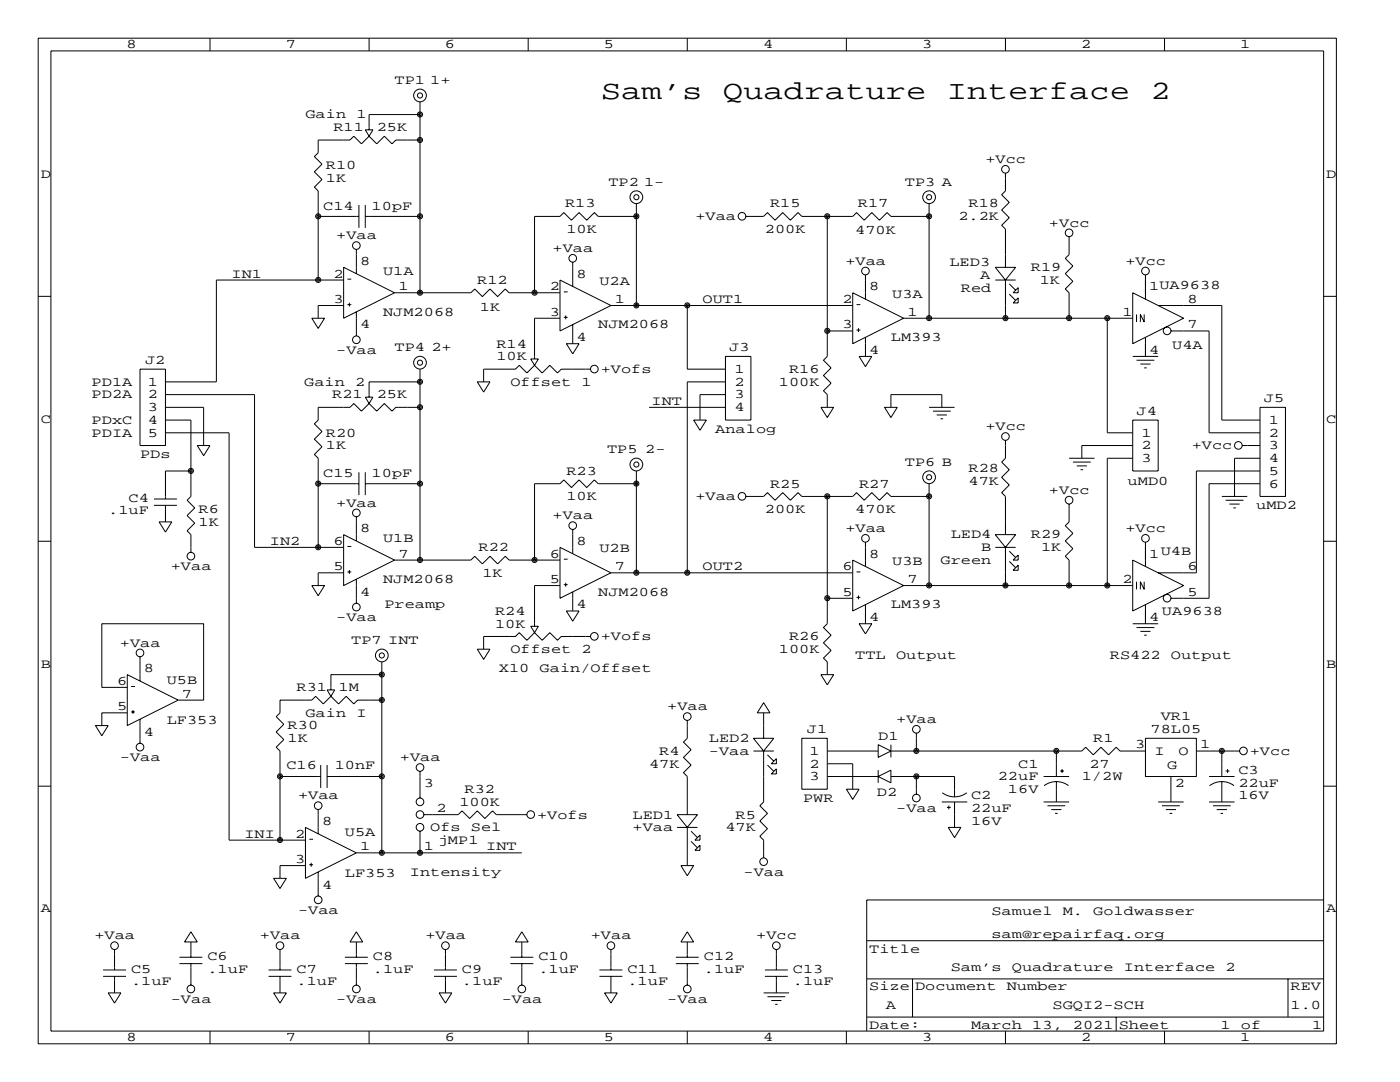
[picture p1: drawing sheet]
<svg xmlns="http://www.w3.org/2000/svg" width="279mm" height="216mm" viewBox="0 0 279 216" stroke-linecap="round" stroke-linejoin="round" font-family="sans-serif">
<g fill="none" stroke="#000" stroke-width=".2">
<path d="M7.6 7.6h259.1v200.7h-259.1zM10.2 10.2h254v195.5h-254zM41.9 7.6v2.6M73.7 7.6v2.6M105.4 7.6v2.6M137.2 7.6v2.6M168.9 7.6v2.6M200.7 7.6v2.6M232.4 7.6v2.6M72.9 25.9h1.5l-.7 1.3zM73.7 27.2l-1.6 1.5-1.5-1.5-.8 .7h-6.3v2.6l-.8 .7 1.6 1.6-1.6 1.5 1.6 1.5-1.6 1.5 .8 .8v17.8M73.7 27.2l1.5 1.5 1.5-1.5 1.5 1.5 .8-.8h4.8"/>
<path d="M83.8 22.9h-10.1v3M83.8 20.3v38.1M200.7 34.5v3.6l-.8 .8 1.5 1.5-1.5 1.5 1.5 1.5-1.5 1.6 .8 .7v7.6M7.6 59.1h2.6M63.5 43.2h8.1M68.6 55.9h-25.4v20.3h-10.2M68.6 53.3l10.1 5.1-10.1 5.1zM69.3 55.7h.8M71.1 49.8v4.8M71.6 40.9v4.6M72.9 43.2h10.9M72.9 40.9v4.6"/>
<path d="M78.7 58.4h15.3l.7-.7 1.6 1.5 1.5-1.5 1.5 1.5 1.5-1.5 .8 .7h10.2M111.8 55.9l10.1 5.1-10.1 5zM112.5 58.2h.8M114.3 52.3v4.8M127 43.2h-7.6l-.8-.8-1.5 1.5-1.5-1.5-1.6 1.5-1.5-1.5-.7 .8h-5.1v15.2M127 40.6v20.4M148.8 43.2h3.6l.8-.8 1.5 1.5 1.5-1.5 1.5 1.5 1.6-1.5 .7 .8h10.2l.7-.8 1.6 1.5 1.5-1.5 1.5 1.5 1.5-1.5 .8 .8h7.6M165.1 43.2v27.9l-.8 .8 1.6 1.5-1.6 1.5 1.6 1.6-1.6 1.5 .8 .7v2.6M170.2 58.4l10.1 5.1-10.1 5.1zM172.7 54.9v4.8M185.4 40.6v22.9M198.6 53.3h4.1l-2 2.6z"/>
<path d="M198.6 55.9h4.1M200.7 55.9v7.6M201.4 56.6l1.3 1.3M201.4 58.7l1.3 1.2M203.2 57.4v1h-1zM203.2 59.4v1.1h-1zM213.4 47.2v3.6l-.8 .8 1.5 1.5-1.5 1.5 1.5 1.5-1.5 1.6 .8 .7v5.1M226.1 58.4l10.1 5.1-10.1 5.1zM228.6 54.9v4.8M264.2 59.1h2.5M27.9 73.7h5.1v15.2h-5.1zM33 78.7h17.8v30.5h17.8"/>
<path d="M62.2 63.5h2.6l-1.3 2zM68.6 61h-5.1v2.5M69.3 60.8h.8M69.7 60.4v.8M71.1 62.2v4.9M72.9 79.2h1.5l-.7 1.3zM83.8 76.2h-10.1v3M83.8 73.7v38.1M95.2 76.2h2.6l-1.3 2zM105.9 71.6h1.5l-.7 1.3zM106.7 72.9l-1.5 1.5-1.6-1.5-.7 .8h-6.4v2.5M106.7 72.9l1.5 1.5 1.5-1.5 1.6 1.5 .7-.7h5.9"/>
<path d="M111.8 63.5h-5.1v8.1M112.5 63.3h.8M112.9 62.9v.8M113 68.6h2.6l-1.3 2zM114.3 64.8v3.8M121.9 61h48.3M137.2 61v12.7h7.6M144.8 76.2h-7.6v38.1M144.8 71.1h5.1v12.7h-5.1zM144.8 78.7h-5.1v5.1M165.1 66h5.1M170.9 65.9h.8"/>
<path d="M170.9 60.8h.8M171.3 65.5v.7M171.4 71.1h2.6l-1.3 2.1zM172.7 67.3v3.8M180.3 63.5h45.8M221 63.5v22.9h5.1M226.1 71.1h5M226.8 62.7v1.6M226.8 71.9h3.6M227.6 72.6h2M228.3 62.7v1.6l-.7-1.6v1.6M228.3 73.4h.6"/>
<path d="M228.6 67.3v3.8M231.1 61h12.7v22.8h7.7M233.7 66h7.6v20.4h10.2M30.7 99.6h4.6M33 83.8h5.1v15.3l-.8 .7 1.6 1.5-1.6 1.6 1.6 1.5-1.6 1.5 .8 .8v3.5M33 81.3h7.6v7.6M33 86.4h12.7v81.2h15.3M38.1 94h-5.1v5.6M39.4 88.9h2.5l-1.3 2zM63.5 96.5h8.1M71.6 94.2v4.6M72.9 94.2v4.6"/>
<path d="M72.9 96.5h10.9M73.7 80.5l-1.6 1.5-1.5-1.5-.8 .8h-6.3v2.5l-.8 .8 1.6 1.5-1.6 1.5 1.6 1.6-1.6 1.5 .8 .7v17.8M73.7 80.5l1.5 1.5 1.5-1.5 1.5 1.5 .8-.7h4.8M127 96.5h-7.6l-.8-.7-1.5 1.5-1.5-1.5-1.6 1.5-1.5-1.5-.7 .7h-5.1v15.3M127 94v20.3M129.5 81.3h15.3M138.4 83.8h2.6l-1.3 2.1zM148.8 99.1h3.6l.8-.8 1.5 1.5 1.5-1.5 1.5 1.5 1.6-1.5 .7 .8h10.2l.7-.8 1.6 1.5 1.5-1.5 1.5 1.5 1.5-1.5 .8 .8h7.6M163.8 81.3h2.6l-1.3 2zM165.1 99.1v25.4l-.8 .7 1.6 1.5-1.6 1.6 1.6 1.5-1.6 1.5 .8 .8v2.5M176.5 81.3h2.6l-1.3 2zM177.8 81.3v-2.6h10.2v2.6"/>
<path d="M185.4 81.3h5.1M185.4 96.5v20.3M186.2 82h3.5M186.9 82.8h2.1M187.7 83.6h.5M200.7 87.9v3.5l-.8 .8 1.5 1.5-1.5 1.5 1.5 1.6-1.5 1.5 .8 .8v7.6M213.4 91.4h5M214.1 92.2h3.6M214.9 93h2M215.6 93.7h.6M226.1 83.8h5v10.2h-5zM226.1 88.9h-10.2v2.5"/>
<path d="M226.1 91.4h-5.1v25.4M243.8 99.1h5.1M244.6 99.8h3.6M247.9 88.9h3.6M251.5 96.5h-10.2v22.9h-7.6M251.5 81.3h5v17.8h-5zM251.5 94h-12.7v20.3h-7.7M251.5 91.4h-5.1v7.7M7.6 108h2.6M30.7 100.8h4.6M31.7 104.1h2.6l-1.3 2.1zM33 100.8v3.3"/>
<path d="M62.2 116.8h2.6l-1.3 2.1zM68.6 106.7l10.1 5.1-10.1 5zM68.6 114.3h-5.1v2.5M69.3 114.1h.8M69.3 109h.8M69.7 113.7v.8M71.1 103.1v4.8M71.1 115.6v4.8M78.7 111.8h15.3l.7-.8 1.6 1.5 1.5-1.5 1.5 1.5 1.5-1.5 .8 .8h10.2M111.8 109.2l10.1 5.1-10.1 5.1zM111.8 116.8h-5.1v8.2M112.5 116.7h.8"/>
<path d="M112.5 111.6h.8M112.9 116.3v.7M114.3 105.7v4.8M114.3 118.1v3.8M121.9 114.3h48.3M165.1 119.4h5.1M170.2 111.8l10.1 5-10.1 5.1zM170.9 114.1h.8M170.9 119.2h.8M171.3 118.8v.8M172.7 108.2v4.8M180.3 116.8h45.8"/>
<path d="M198.6 106.7h4.1l-2 2.5zM198.6 109.2h4.1M200.7 109.2v7.6M201.4 110l1.3 1.3M201.4 112l1.3 1.3M202.2 111.8l1-1.1v1.1zM203.2 112.8v1h-1zM213.4 100.6v3.5l-.8 .8 1.5 1.5-1.5 1.5 1.5 1.6-1.5 1.5 .8 .8v5M226.1 111.8l10.1 5-10.1 5.1zM226.8 116.1v1.5M228.3 116.1v1.5l-.7-1.5v1.5M228.6 108.2v4.8"/>
<path d="M245.4 100.6h2M246.1 101.3h.5M264.2 108h2.5M25.4 137.2h-5.1v-12.7h20.3v15.2h-5M25.4 134.6l10.2 5.1-10.2 5.1zM26.2 137h.7M27.9 131.1v4.8M65.3 137.7h1.5l-.8 1.2zM66 138.9l-1.5 1.6-1.5-1.6-.8 .8h-6.3v2.5l-.8 .8 1.5 1.5-1.5 1.5 1.5 1.6-1.5 1.5 .8 .8v17.7M66 138.9l1.6 1.6 1.5-1.6 1.5 1.6 .8-.8h4.8M76.2 134.6h-10.2v3.1M76.2 132.1v38.1"/>
<path d="M95.2 129.5h2.6l-1.3 2.1zM105.9 125h1.5l-.7 1.2zM106.7 126.2l-1.5 1.6-1.6-1.6-.7 .8h-6.4v2.5M106.7 126.2l1.5 1.6 1.5-1.6 1.6 1.6 .7-.8h5.9M113 121.9h2.6l-1.3 2.1zM163.8 134.6h2.6l-1.3 2.1zM171.4 124.5h2.6l-1.3 2zM172.7 120.6v3.9M226.1 124.5h5M226.8 125.2h3.6M227.6 126h2M228.3 126.7h.6"/>
<path d="M228.6 120.6v3.9M7.6 156.9h2.6M19 144.8h2.6l-1.3 2zM25.4 142.2h-5.1v2.6M26.2 142.1h.7M26.5 141.7v.7M27.9 143.5v4.8M55.9 154.9h8.1M64 152.7v4.5M65.3 154.9h10.9M65.3 152.7v4.5M83.8 153.9v5.4"/>
<path d="M137.2 143.8v3.5l-.8 .8 1.5 1.5-1.5 1.5 1.5 1.6-1.5 1.5 .8 .7v7.7M150.4 147.3h4l-2 2.6zM150.4 149.9h4M152.4 140.2l1.3 2h-2.6zM152.4 142.2v5.1M152.4 149.9v10.1l-.8 .8 1.6 1.5-1.6 1.5 1.6 1.6-1.6 1.5 .8 .7v3.6M153.2 150.6l1.2 1.3M153.2 152.7l1.2 1.2M154.9 151.4v1h-1zM154.9 153.4v1h-1zM160 147.3h5.1v10.2h-5.1zM165.1 152.4h5.1v5.1"/>
<path d="M165.1 154.9h10.2M165.1 149.9h10.2M168.9 157.5h2.5l-1.2 2zM175.3 148.6l2.5 1.3-2.5 1.2zM175.3 153.7v2.5M175.3 154.9l2.5-1.2v2.5zM177.8 154.9h12.7v4.1M177.8 149.9h38.1l.8-.8 1.5 1.5 1.5-1.5 1.5 1.5 1.6-1.5 .7 .8h5.1M177.8 148.6v2.5M182.9 146.3v3.6M182.9 154.9v3.6M188.1 158.2a4.1 4.1 0 0 0 4.8 0"/>
<path d="M208.3 154.9h5.1M208.4 156.8a4.1 4.1 0 0 1 4.9 0M210.8 149.9v5M210.8 156v4M211.6 153.8h.7M212 153.5v.7M228.6 147.3h10.2v7.6h-10.2zM233.7 154.9v5.1M238.8 149.9h8.6M241.3 154.9h5.1M241.4 156.8a4.1 4.1 0 0 1 4.9 0M243.8 149.9v5"/>
<path d="M243.8 156v4M244.6 153.8h.8M245 153.5v.7M264.2 156.9h2.5M54.6 175.3h2.5l-1.2 2zM61 172.7h-5.1v2.6M61 165.1l10.1 5.1-10.1 5.1zM61.7 172.5h.8M61.7 167.5h.8M62.1 172.2v.7M63.5 161.5v4.9M63.5 174v4.8"/>
<path d="M71.1 170.2h33M83.8 165.9v4.3M84.6 162.6h6.8l.8-.8 1.5 1.5 1.5-1.5 1.6 1.5 1.5-1.5 .8 .8h6.1M135.1 162.6h4.1l-2 2.5zM135.1 165.1h4.1M135.9 172.7h2.5l-1.2 2.1zM137.2 165.1v7.6M137.9 165.9l1.3 1.2M137.9 167.9l1.3 1.3M138.7 167.6l1-1v1zM138.7 169.7l1-1v1zM188 160h5"/>
<path d="M189 161.1h.7M189.2 165.1h2.6l-1.3 2zM189.4 160.7v.8M190.5 160v5.1M208.3 160h5.1M209 160.8h3.6M209.8 161.5h2M210.6 162.3h.5M231.1 160h5.1M231.9 160.8h3.6M232.7 161.5h2M233.4 162.3h.5"/>
<path d="M241.3 160h5.1M242.1 160.8h3.5M242.8 161.5h2.1M243.6 162.3h.5M264.2 179.6h-91.2v26.1M20.6 194.8h4.5M20.6 193.5h4.5M21.6 198.1h2.5l-1.2 2.1zM22.9 189.5v4M22.9 194.8v3.3M35.8 192.3h4.6M35.8 191h4.6"/>
<path d="M38.1 188v3M38.1 192.3v4.3M38.1 185.9l1.3 2.1h-2.6zM53.6 194.8h4.6M53.6 193.5h4.6M54.6 198.1h2.5l-1.2 2.1zM55.9 189.5v4M55.9 194.8v3.3M68.8 192.3h4.6M68.8 191h4.6M71.1 188v3M71.1 192.3v4.3"/>
<path d="M71.1 185.9l1.3 2.1h-2.6zM86.6 194.8h4.6M86.6 193.5h4.6M87.6 198.1h2.6l-1.3 2.1zM88.9 189.5v4M88.9 194.8v3.3M101.9 192.3h4.5M101.9 191h4.5M104.1 185.9l1.3 2.1h-2.5zM104.1 188v3M104.1 192.3v4.3M119.6 194.8h4.6"/>
<path d="M119.6 193.5h4.6M120.6 198.1h2.6l-1.3 2.1zM121.9 189.5v4M121.9 194.8v3.3M134.9 192.3h4.5M134.9 191h4.5M137.2 188v3M137.2 192.3v4.3M137.2 185.9l1.2 2.1h-2.5zM152.4 198.1h5.1M152.7 194.8h4.5M152.7 193.5h4.5"/>
<path d="M153.2 198.9h3.5M153.9 199.6h2.1M154.9 189.5v4M154.9 194.8v3.3M173 195.3h91.2M173 187.7h91.2M182.1 195.3v7.6M257 195.3v7.6M41.9 205.7v2.6M73.7 205.7v2.6M105.4 205.7v2.6M137.2 205.7v2.6"/>
<path d="M154.7 200.4h.5M168.9 205.7v2.6M173 202.9h91.2M200.7 205.7v2.6M222.8 202.9v2.8M232.4 205.7v2.6"/>
<circle cx="83.8" cy="19" r="1.27"/>
<circle cx="83.8" cy="19.1" r=".51"/>
<circle cx="83.8" cy="22.8" r=".51"/>
<circle cx="83.8" cy="27.9" r=".51"/>
<circle cx="83.8" cy="22.8" r=".25"/>
<circle cx="83.8" cy="27.9" r=".25"/>
<circle cx="127" cy="39.3" r="1.27"/>
<circle cx="127" cy="39.3" r=".51"/>
<circle cx="185.4" cy="39.3" r=".51"/>
<circle cx="185.4" cy="39.3" r="1.27"/>
<circle cx="200.7" cy="33.8" r=".76"/>
<circle cx="63.5" cy="55.9" r=".51"/>
<circle cx="63.5" cy="43.2" r=".51"/>
<circle cx="63.5" cy="55.9" r=".25"/>
<circle cx="63.5" cy="43.2" r=".25"/>
<circle cx="71.1" cy="49" r=".76"/>
<circle cx="83.8" cy="43.2" r=".51"/>
<circle cx="83.8" cy="58.4" r=".51"/>
<circle cx="83.8" cy="43.2" r=".25"/>
<circle cx="83.8" cy="58.4" r=".25"/>
<circle cx="106.7" cy="58.4" r=".51"/>
<circle cx="106.7" cy="58.4" r=".25"/>
<circle cx="114.3" cy="51.5" r=".76"/>
<circle cx="127" cy="43.2" r=".51"/>
<circle cx="127" cy="43.2" r=".25"/>
<circle cx="148.1" cy="43.2" r=".76"/>
<circle cx="165.1" cy="43.2" r=".51"/>
<circle cx="165.1" cy="43.2" r=".25"/>
<circle cx="172.7" cy="54.1" r=".76"/>
<circle cx="185.4" cy="43.2" r=".51"/>
<circle cx="185.4" cy="43.2" r=".25"/>
<circle cx="213.4" cy="46.5" r=".76"/>
<circle cx="228.6" cy="54.1" r=".76"/>
<circle cx="71.1" cy="67.8" r=".76"/>
<circle cx="83.8" cy="72.4" r="1.27"/>
<circle cx="83.8" cy="72.4" r=".51"/>
<circle cx="83.8" cy="76.2" r=".51"/>
<circle cx="83.8" cy="76.2" r=".25"/>
<circle cx="118.6" cy="73.6" r=".76"/>
<circle cx="127" cy="60.9" r=".51"/>
<circle cx="127" cy="60.9" r=".25"/>
<circle cx="137.2" cy="60.9" r=".51"/>
<circle cx="137.2" cy="60.9" r=".25"/>
<circle cx="165.1" cy="66" r=".51"/>
<circle cx="165.1" cy="66" r=".25"/>
<circle cx="185.4" cy="63.5" r=".51"/>
<circle cx="185.4" cy="63.5" r=".25"/>
<circle cx="200.7" cy="63.5" r=".51"/>
<circle cx="200.7" cy="63.5" r=".25"/>
<circle cx="213.4" cy="63.5" r=".51"/>
<circle cx="213.4" cy="63.5" r=".25"/>
<circle cx="221" cy="63.5" r=".51"/>
<circle cx="221" cy="63.5" r=".25"/>
<circle cx="232.9" cy="66" r=".76"/>
<circle cx="38.1" cy="94" r=".51"/>
<circle cx="38.1" cy="94" r=".25"/>
<circle cx="63.5" cy="96.5" r=".51"/>
<circle cx="63.5" cy="96.5" r=".25"/>
<circle cx="83.8" cy="81.3" r=".51"/>
<circle cx="83.8" cy="96.5" r=".51"/>
<circle cx="83.8" cy="81.3" r=".25"/>
<circle cx="83.8" cy="96.5" r=".25"/>
<circle cx="127" cy="92.7" r="1.27"/>
<circle cx="127" cy="96.5" r=".51"/>
<circle cx="127" cy="92.7" r=".51"/>
<circle cx="127" cy="96.5" r=".25"/>
<circle cx="148.1" cy="99" r=".76"/>
<circle cx="165.1" cy="99" r=".51"/>
<circle cx="165.1" cy="99" r=".25"/>
<circle cx="185.4" cy="99" r=".51"/>
<circle cx="185.4" cy="95.2" r=".51"/>
<circle cx="185.4" cy="95.2" r="1.27"/>
<circle cx="185.4" cy="99" r=".25"/>
<circle cx="200.7" cy="87.1" r=".76"/>
<circle cx="213.4" cy="99.8" r=".76"/>
<circle cx="247.1" cy="88.9" r=".76"/>
<circle cx="38.1" cy="111" r=".76"/>
<circle cx="63.5" cy="109.2" r=".51"/>
<circle cx="63.5" cy="109.2" r=".25"/>
<circle cx="71.1" cy="102.3" r=".76"/>
<circle cx="83.8" cy="111.7" r=".51"/>
<circle cx="83.8" cy="111.7" r=".25"/>
<circle cx="106.7" cy="111.7" r=".51"/>
<circle cx="106.7" cy="111.7" r=".25"/>
<circle cx="114.3" cy="104.9" r=".76"/>
<circle cx="127" cy="114.3" r=".51"/>
<circle cx="127" cy="114.3" r=".25"/>
<circle cx="137.2" cy="114.3" r=".51"/>
<circle cx="137.2" cy="114.3" r=".25"/>
<circle cx="165.1" cy="119.4" r=".51"/>
<circle cx="165.1" cy="119.4" r=".25"/>
<circle cx="172.7" cy="107.4" r=".76"/>
<circle cx="185.4" cy="116.8" r=".51"/>
<circle cx="185.4" cy="116.8" r=".25"/>
<circle cx="200.7" cy="116.8" r=".51"/>
<circle cx="200.7" cy="116.8" r=".25"/>
<circle cx="213.4" cy="116.8" r=".51"/>
<circle cx="213.4" cy="116.8" r=".25"/>
<circle cx="221" cy="116.8" r=".51"/>
<circle cx="221" cy="116.8" r=".25"/>
<circle cx="228.6" cy="107.4" r=".76"/>
<circle cx="232.9" cy="119.4" r=".76"/>
<circle cx="27.9" cy="130.3" r=".76"/>
<circle cx="71.1" cy="121.1" r=".76"/>
<circle cx="76.2" cy="130.8" r="1.27"/>
<circle cx="76.2" cy="130.8" r=".51"/>
<circle cx="76.2" cy="134.6" r=".51"/>
<circle cx="76.2" cy="139.7" r=".51"/>
<circle cx="76.2" cy="139.7" r=".25"/>
<circle cx="76.2" cy="134.6" r=".25"/>
<circle cx="118.6" cy="127" r=".76"/>
<circle cx="27.9" cy="149.1" r=".76"/>
<circle cx="55.9" cy="154.9" r=".51"/>
<circle cx="55.9" cy="154.9" r=".25"/>
<circle cx="76.2" cy="154.9" r=".51"/>
<circle cx="76.2" cy="154.9" r=".25"/>
<circle cx="83.8" cy="153.1" r=".76"/>
<circle cx="83.8" cy="160" r=".76"/>
<circle cx="137.2" cy="143" r=".76"/>
<circle cx="182.9" cy="149.8" r=".51"/>
<circle cx="182.9" cy="154.9" r=".51"/>
<circle cx="182.9" cy="159.2" r=".76"/>
<circle cx="182.9" cy="145.5" r=".76"/>
<circle cx="182.9" cy="149.8" r=".25"/>
<circle cx="182.9" cy="154.9" r=".25"/>
<circle cx="210.8" cy="149.8" r=".51"/>
<circle cx="210.8" cy="149.8" r=".25"/>
<circle cx="243.8" cy="149.8" r=".51"/>
<circle cx="243.8" cy="149.8" r=".25"/>
<circle cx="248.2" cy="149.8" r=".76"/>
<circle cx="55.9" cy="167.6" r=".51"/>
<circle cx="55.9" cy="167.6" r=".25"/>
<circle cx="63.5" cy="179.6" r=".76"/>
<circle cx="63.5" cy="160.8" r=".76"/>
<circle cx="76.2" cy="170.2" r=".51"/>
<circle cx="76.2" cy="170.2" r=".25"/>
<circle cx="83.8" cy="170.2" r=".51"/>
<circle cx="83.8" cy="162.5" r=".76"/>
<circle cx="83.8" cy="165.1" r=".76"/>
<circle cx="83.8" cy="170.2" r=".25"/>
<circle cx="105.9" cy="162.5" r=".76"/>
<circle cx="152.4" cy="171.9" r=".76"/>
<circle cx="22.9" cy="188.7" r=".76"/>
<circle cx="38.1" cy="197.3" r=".76"/>
<circle cx="55.9" cy="188.7" r=".76"/>
<circle cx="71.1" cy="197.3" r=".76"/>
<circle cx="88.9" cy="188.7" r=".76"/>
<circle cx="104.1" cy="197.3" r=".76"/>
<circle cx="121.9" cy="188.7" r=".76"/>
<circle cx="137.2" cy="197.3" r=".76"/>
<circle cx="154.9" cy="188.7" r=".76"/>
</g>
<g font-size="5.3">
<text x="119.9" y="19.8">Sam’s</text>
<text x="144.3" y="19.8">Quadrature</text>
<text x="189" y="19.8">Interface</text>
<text x="229.6" y="19.8">2</text>
</g>
<g font-size="2.6">
<text x="25.3" y="9.7">8</text>
<text x="57" y="9.7">7</text>
<text x="88.8" y="9.7">6</text>
<text x="120.5" y="9.7">5</text>
<text x="152.3" y="9.7">4</text>
<text x="184" y="9.7">3</text>
<text x="215.8" y="9.7">2</text>
<text x="247.5" y="9.7">1</text>
<text x="78.7" y="16.8">TP1 1+</text>
<text x="61" y="23.6">Gain</text>
<text x="71.1" y="23.6">1</text>
<text x="66.5" y="26.2">R11</text>
<text x="75.2" y="26.2">25K</text>
<text x="8.1" y="35.5">D</text>
<text x="65" y="33.8">R10</text>
<text x="196.6" y="32.5">+Vcc</text>
<text x="264.7" y="35.5">D</text>
<text x="64.5" y="41.9">C14</text>
<text x="65" y="36.3">1K</text>
<text x="74.2" y="41.9">10pF</text>
<text x="112.8" y="41.4">R13</text>
<text x="121.4" y="37.1">TP2 1-</text>
<text x="153.7" y="41.4">R15</text>
<text x="171.2" y="41.4">R17</text>
<text x="180.6" y="37.1">TP3 A</text>
<text x="193.3" y="41.4">R18</text>
<text x="67.1" y="47.8">+Vaa</text>
<text x="113" y="46.5">10K</text>
<text x="138.8" y="43.9">+Vaa</text>
<text x="152.7" y="46.5">200K</text>
<text x="170.7" y="46.7">470K</text>
<text x="191.3" y="43.9">2.2K</text>
<text x="209.3" y="45.2">+Vcc</text>
<text x="71.9" y="52.8">8</text>
<text x="110.3" y="50.3">+Vaa</text>
<text x="168.7" y="52.8">+Vaa</text>
<text x="189.5" y="53.1">LED3</text>
<text x="224.6" y="52.8">+Vcc</text>
<text x="46.2" y="55.4">IN1</text>
<text x="66.5" y="55.4">2</text>
<text x="76.5" y="54.9">U1A</text>
<text x="79.5" y="57.9">1</text>
<text x="95.2" y="56.6">R12</text>
<text x="109.7" y="57.9">2</text>
<text x="115.1" y="55.4">8</text>
<text x="119.6" y="56.9">U2A</text>
<text x="173.5" y="57.9">8</text>
<text x="178.1" y="59.4">U3A</text>
<text x="191.8" y="58.2">Red</text>
<text x="195.6" y="55.6">A</text>
<text x="205.7" y="54.1">R19</text>
<text x="207.5" y="56.6">1K</text>
<text x="229.4" y="57.9">1UA9638</text>
<text x="66.5" y="60.5">3</text>
<text x="71.9" y="65.5">4</text>
<text x="76.5" y="63">NJM2068</text>
<text x="95.8" y="62">1K</text>
<text x="109.7" y="63">3</text>
<text x="119.4" y="65.5">NJM2068</text>
<text x="122.7" y="60.5">1</text>
<text x="140.2" y="60.5">OUT1</text>
<text x="168.1" y="65.5">3</text>
<text x="168.1" y="60.5">2</text>
<text x="181.1" y="63">1</text>
<text x="224" y="63">1</text>
<text x="237" y="65.5">7</text>
<text x="237" y="60.5">8</text>
<text x="67.1" y="70.6">-Vaa</text>
<text x="78.7" y="70.1">TP4 2+</text>
<text x="99.1" y="69.3">R14</text>
<text x="99.1" y="71.9">10K</text>
<text x="115.1" y="68.1">4</text>
<text x="145.5" y="70.1">J3</text>
<text x="173.5" y="70.6">4</text>
<text x="177.8" y="68.1">LM393</text>
<text x="229.4" y="70.6">4</text>
<text x="233.9" y="69.6">U4A</text>
<text x="18.3" y="77">PD1A</text>
<text x="29" y="72.6">J2</text>
<text x="29.5" y="77">1</text>
<text x="60.7" y="77">Gain</text>
<text x="70.9" y="77">2</text>
<text x="101.9" y="77">Offset</text>
<text x="116.1" y="77">1</text>
<text x="119.9" y="74.4">+Vofs</text>
<text x="146.6" y="74.4">1</text>
<text x="146.6" y="77">2</text>
<text x="155.4" y="77">100K</text>
<text x="157.5" y="74.4">R16</text>
<text x="18.3" y="79.5">PD2A</text>
<text x="29.5" y="79.5">2</text>
<text x="29.5" y="82">3</text>
<text x="66.3" y="79.5">R21</text>
<text x="75.2" y="79.5">25K</text>
<text x="130" y="80.8">INT</text>
<text x="146.6" y="79.5">3</text>
<text x="146.6" y="82">4</text>
<text x="226.8" y="82.8">J4</text>
<text x="252.2" y="80.3">J5</text>
<text x="8.1" y="84.3">C</text>
<text x="18.3" y="84.6">PDxC</text>
<text x="18.3" y="87.1">PDIA</text>
<text x="29.5" y="84.6">4</text>
<text x="29.5" y="87.1">5</text>
<text x="65" y="87.1">R20</text>
<text x="65" y="89.7">1K</text>
<text x="142.7" y="86.4">Analog</text>
<text x="196.6" y="85.9">+Vcc</text>
<text x="227.8" y="87.1">1</text>
<text x="227.8" y="89.7">2</text>
<text x="237.8" y="89.7">+Vcc</text>
<text x="253.2" y="84.6">1</text>
<text x="253.2" y="87.1">2</text>
<text x="253.2" y="89.7">3</text>
<text x="264.7" y="84.3">C</text>
<text x="27.9" y="91.4">PDs</text>
<text x="64.5" y="95.2">C15</text>
<text x="74.2" y="95.2">10pF</text>
<text x="113" y="94.7">R23</text>
<text x="121.2" y="90.4">TP5 2-</text>
<text x="180.6" y="93">TP6 B</text>
<text x="193.3" y="94.2">R28</text>
<text x="227.8" y="92.2">3</text>
<text x="253.2" y="92.2">4</text>
<text x="253.2" y="94.7">5</text>
<text x="25.7" y="100.1">C4</text>
<text x="67.1" y="101.1">+Vaa</text>
<text x="113" y="99.8">10K</text>
<text x="138.8" y="99.8">+Vaa</text>
<text x="153.7" y="97.3">R25</text>
<text x="171.4" y="97.3">R27</text>
<text x="193.3" y="96.8">47K</text>
<text x="209.3" y="98.6">+Vcc</text>
<text x="225" y="96.8">uMD0</text>
<text x="250.7" y="101.6">uMD2</text>
<text x="253.2" y="97.3">6</text>
<text x="21.6" y="102.6">.1uF</text>
<text x="39.6" y="102.4">R6</text>
<text x="39.6" y="104.9">1K</text>
<text x="71.9" y="106.2">8</text>
<text x="110.3" y="103.6">+Vaa</text>
<text x="152.7" y="102.4">200K</text>
<text x="168.7" y="106.2">+Vaa</text>
<text x="170.7" y="102.4">470K</text>
<text x="189.7" y="107.4">LED4</text>
<text x="205.7" y="107.4">R29</text>
<text x="224.6" y="106.2">+Vcc</text>
<text x="34.1" y="113.8">+Vaa</text>
<text x="53.8" y="108.7">IN2</text>
<text x="66.5" y="113.8">5</text>
<text x="66.5" y="108.7">6</text>
<text x="76.5" y="108.2">U1B</text>
<text x="79.5" y="111.3">7</text>
<text x="95.5" y="110">R22</text>
<text x="109.7" y="111.3">6</text>
<text x="115.1" y="108.7">8</text>
<text x="119.6" y="110.2">U2B</text>
<text x="122.7" y="113.8">7</text>
<text x="140.2" y="113.8">OUT2</text>
<text x="168.1" y="113.8">6</text>
<text x="173.5" y="111.3">8</text>
<text x="178.1" y="112.8">U3B</text>
<text x="187.7" y="112.5">Green</text>
<text x="195.8" y="110">B</text>
<text x="207.8" y="110">1K</text>
<text x="229.4" y="111.3">1U4B</text>
<text x="237" y="113.8">6</text>
<text x="71.9" y="118.9">4</text>
<text x="76.5" y="116.3">NJM2068</text>
<text x="96.3" y="115.1">1K</text>
<text x="109.7" y="116.3">5</text>
<text x="119.4" y="118.9">NJM2068</text>
<text x="168.1" y="118.9">5</text>
<text x="181.1" y="116.3">7</text>
<text x="224" y="116.3">2</text>
<text x="237" y="118.9">5</text>
<text x="67.1" y="124">-Vaa</text>
<text x="76.7" y="121.4">Preamp</text>
<text x="98.8" y="122.7">R24</text>
<text x="98.8" y="125.2">10K</text>
<text x="115.1" y="121.4">4</text>
<text x="173.5" y="124">4</text>
<text x="177.8" y="121.4">LM393</text>
<text x="229.4" y="124">4</text>
<text x="231.9" y="122.7">UA9638</text>
<text x="23.9" y="129">+Vaa</text>
<text x="70.1" y="128.5">TP7 INT</text>
<text x="101.9" y="130.3">Offset</text>
<text x="116.1" y="130.3">2</text>
<text x="119.9" y="127.8">+Vofs</text>
<text x="155.4" y="130.3">100K</text>
<text x="157.5" y="127.8">R26</text>
<text x="170.7" y="131.6">TTL</text>
<text x="178.8" y="131.6">Output</text>
<text x="221.5" y="131.6">RS422</text>
<text x="233.7" y="131.6">Output</text>
<text x="8.1" y="133.2">B</text>
<text x="23.4" y="136.7">6</text>
<text x="28.7" y="134.1">8</text>
<text x="33.3" y="136.4">U5B</text>
<text x="59.2" y="137.9">R31</text>
<text x="67.6" y="137.9">1M</text>
<text x="99.6" y="134.1">X10</text>
<text x="107.7" y="134.1">Gain/Offset</text>
<text x="264.7" y="133.2">B</text>
<text x="23.4" y="141.7">5</text>
<text x="36.3" y="139.2">7</text>
<text x="61" y="143">Gain</text>
<text x="71.1" y="143">I</text>
<text x="133.1" y="141.7">+Vaa</text>
<text x="231.6" y="143.8">VR1</text>
<text x="28.7" y="146.8">4</text>
<text x="33.3" y="144.5">LF353</text>
<text x="57.4" y="145.5">R30</text>
<text x="57.4" y="148.1">1K</text>
<text x="141.5" y="148.1">LED2</text>
<text x="161" y="146.3">J1</text>
<text x="175.3" y="147.6">D1</text>
<text x="178.9" y="144.3">+Vaa</text>
<text x="218.2" y="148.1">R1</text>
<text x="226.6" y="149.4">3</text>
<text x="229.6" y="146.3">78L05</text>
<text x="239.5" y="149.4">1</text>
<text x="23.9" y="151.9">-Vaa</text>
<text x="57.1" y="153.4">C16</text>
<text x="66.8" y="153.4">10nF</text>
<text x="79.8" y="151.9">+Vaa</text>
<text x="129.5" y="153.2">47K</text>
<text x="131.6" y="150.6">R4</text>
<text x="141.5" y="150.6">-Vaa</text>
<text x="161.6" y="150.6">1</text>
<text x="161.6" y="153.2">2</text>
<text x="161.6" y="155.7">3</text>
<text x="199.1" y="155.7">22uF</text>
<text x="203.2" y="153.2">C1</text>
<text x="215.9" y="155.7">1/2W</text>
<text x="217.4" y="153.2">27</text>
<text x="230.4" y="150.6">I</text>
<text x="232.9" y="153.4">G</text>
<text x="235.2" y="150.6">O</text>
<text x="247.1" y="154.4">C3</text>
<text x="249.4" y="150.6">+Vcc</text>
<text x="59.5" y="159.5">+Vaa</text>
<text x="84.6" y="157">3</text>
<text x="91.7" y="160.8">100K</text>
<text x="92.7" y="158.2">R32</text>
<text x="160.3" y="160">PWR</text>
<text x="175" y="158.7">D2</text>
<text x="193.8" y="159.5">C2</text>
<text x="201.2" y="158.2">16V</text>
<text x="234.4" y="157">2</text>
<text x="247.1" y="157">22uF</text>
<text x="247.1" y="159.5">16V</text>
<text x="48.8" y="167.1">INI</text>
<text x="58.9" y="167.1">2</text>
<text x="64.3" y="164.6">8</text>
<text x="68.8" y="166.9">U5A</text>
<text x="85.9" y="165.9">Ofs</text>
<text x="87.1" y="162.1">2</text>
<text x="94" y="165.9">Sel</text>
<text x="107.2" y="163.3">+Vofs</text>
<text x="126.2" y="163.3">LED1</text>
<text x="126.2" y="165.9">+Vaa</text>
<text x="144.8" y="165.9">47K</text>
<text x="146.8" y="163.3">R5</text>
<text x="178.9" y="162.1">-Vaa</text>
<text x="193.8" y="162.1">22uF</text>
<text x="193.8" y="164.6">16V</text>
<text x="58.9" y="172.2">3</text>
<text x="71.9" y="169.7">1</text>
<text x="84.6" y="169.7">1</text>
<text x="87.4" y="168.4">jMP1</text>
<text x="97" y="169.7">INT</text>
<text x="64.3" y="177.3">4</text>
<text x="68.8" y="175">LF353</text>
<text x="81.8" y="174.8">Intensity</text>
<text x="148.4" y="174.8">-Vaa</text>
<text x="8.1" y="182.1">A</text>
<text x="59.5" y="182.4">-Vaa</text>
<text x="197.9" y="182.6">Samuel</text>
<text x="212.1" y="182.6">M.</text>
<text x="218.2" y="182.6">Goldwasser</text>
<text x="264.7" y="182.1">A</text>
<text x="18.8" y="187.5">+Vaa</text>
<text x="41.4" y="191.5">C6</text>
<text x="51.9" y="187.5">+Vaa</text>
<text x="74.4" y="191.5">C8</text>
<text x="84.9" y="187.5">+Vaa</text>
<text x="107.4" y="191.5">C10</text>
<text x="117.9" y="187.5">+Vaa</text>
<text x="140.5" y="191.5">C12</text>
<text x="150.9" y="187.5">+Vcc</text>
<text x="173.5" y="190.2">Title</text>
<text x="197.9" y="187.2">sam@repairfaq.org</text>
<text x="26.2" y="194.1">C5</text>
<text x="26.2" y="196.6">.1uF</text>
<text x="41.4" y="194.1">.1uF</text>
<text x="59.2" y="194.1">C7</text>
<text x="59.2" y="196.6">.1uF</text>
<text x="74.4" y="194.1">.1uF</text>
<text x="92.2" y="194.1">C9</text>
<text x="92.2" y="196.6">.1uF</text>
<text x="107.4" y="194.1">.1uF</text>
<text x="125.2" y="194.1">C11</text>
<text x="125.2" y="196.6">.1uF</text>
<text x="140.5" y="194.1">.1uF</text>
<text x="158.2" y="194.1">C13</text>
<text x="158.2" y="196.6">.1uF</text>
<text x="173.5" y="197.6">Size Document</text>
<text x="189.7" y="193.8">Sam’s</text>
<text x="200.9" y="197.6">Number</text>
<text x="201.9" y="193.8">Quadrature</text>
<text x="224.3" y="193.8">Interface</text>
<text x="244.6" y="193.8">2</text>
<text x="257.6" y="197.6">REV</text>
<text x="34.1" y="200.2">-Vaa</text>
<text x="67.1" y="200.2">-Vaa</text>
<text x="100.1" y="200.2">-Vaa</text>
<text x="133.1" y="200.2">-Vaa</text>
<text x="176.8" y="201.4">A</text>
<text x="210.1" y="201.4">SGQI2-SCH</text>
<text x="257.6" y="201.4">1.0</text>
<text x="25.3" y="207.8">8</text>
<text x="57" y="207.8">7</text>
<text x="88.8" y="207.8">6</text>
<text x="120.5" y="207.8">5</text>
<text x="152.3" y="207.8">4</text>
<text x="173.5" y="205.2">Date:</text>
<text x="184" y="207.8">3</text>
<text x="193.8" y="205.2">March</text>
<text x="206" y="205.2">13,</text>
<text x="214.1" y="205.2">2021 Sheet</text>
<text x="215.8" y="207.8">2</text>
<text x="243.6" y="205.2">1</text>
<text x="247.5" y="207.8">1</text>
<text x="247.7" y="205.2">of</text>
<text x="261.9" y="205.2">1</text>
</g>
</svg>
